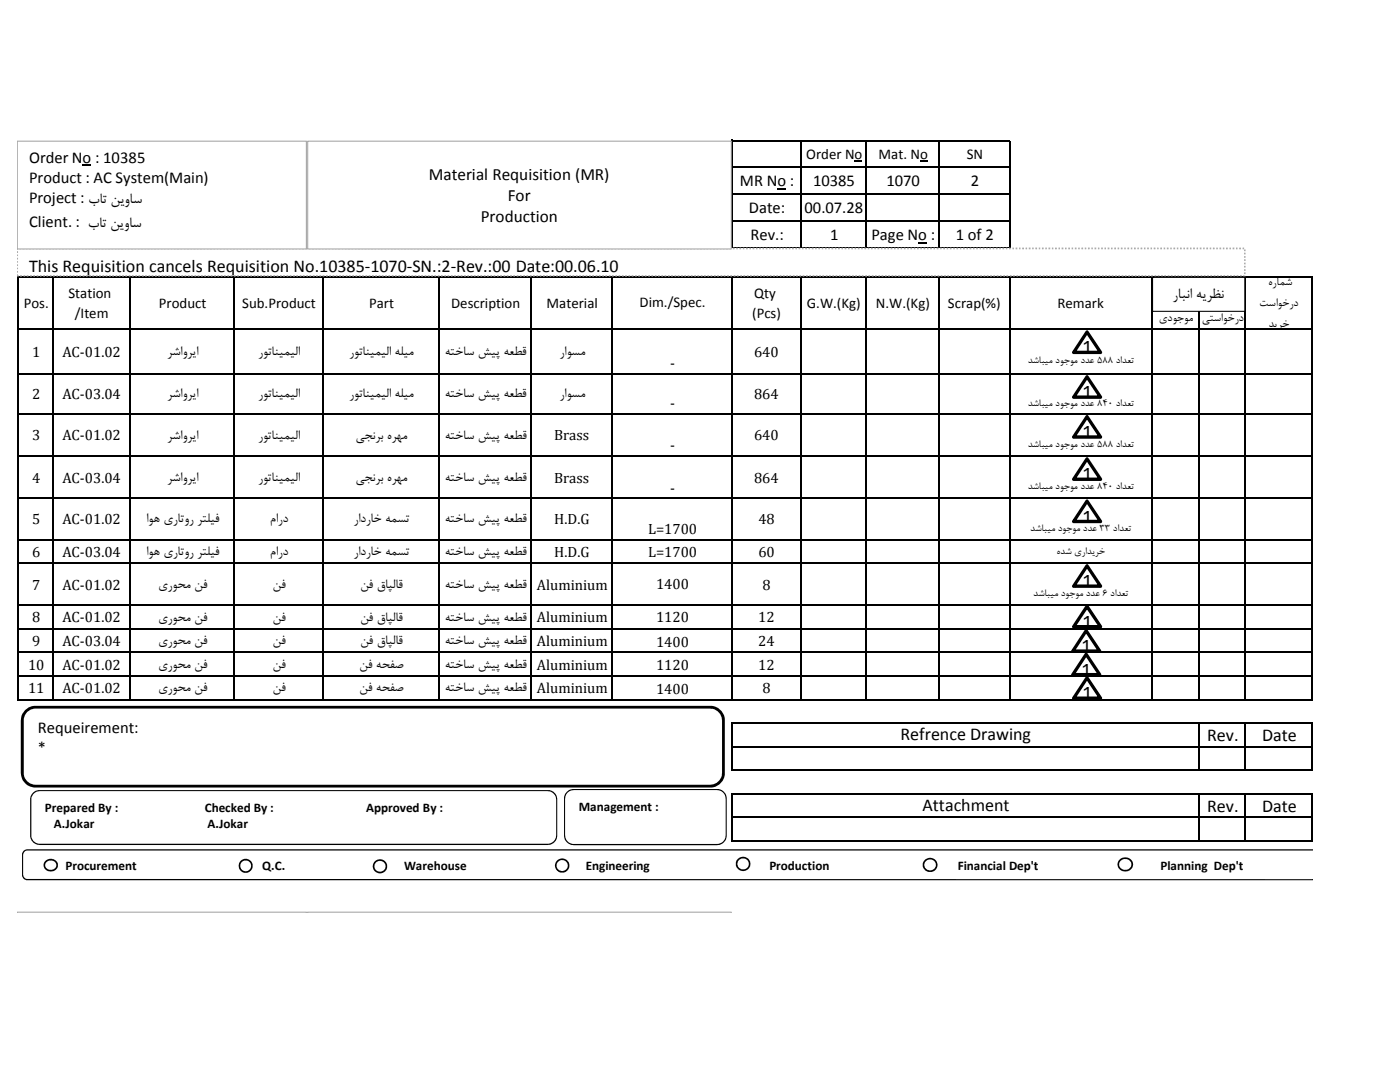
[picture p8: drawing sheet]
<svg xmlns="http://www.w3.org/2000/svg" width="279mm" height="216mm" viewBox="0 0 279 216" stroke-linecap="round" stroke-linejoin="round" font-family="sans-serif">
<path d="M155.2 37.6h1.7v.2h-1.7zM170.5 32.1h1.6v.2h-1.6zM183.6 32.1h1.6v.2h-1.6zM183.3 48.3h1.7v.3h-1.7z" fill="#000"/>
<g fill="none" stroke="#000" stroke-width=".3">
<path d="M146.1 27.9v21.8M146.2 28h55.4M146.2 33.4h55.4M146.2 38.8h55.4M159.9 28.2v21.5M172.9 28.2v21.5M187.4 28.2v21.5M201.5 28.2v111.5M3.6 55v84.7M3.7 55.2h258.3M10.6 55.3v84.4M25.9 55.3v84.4"/>
<path d="M46.7 55.3v84.4M64.4 55.3v84.4M87.6 55.3v84.4M106 55.3v84.4M122.2 55.3v84.4M146.1 55.3v84.4M146.2 44.2h55.4M146.2 49.6h55.4M159.9 55.3v84.4M172.9 55.3v84.4M187.4 55.3v84.4M229.8 55.3v84.4"/>
<path d="M239.2 55.3v84.4M248.6 55.3v84.4M261.8 55.3v84.4M3.7 65.7h258.3M3.7 74.7h258.3M3.7 82.6h258.3M3.7 91h258.3M3.7 99.5h258.3M3.7 107.7h258.3M3.7 112.4h258.3M3.7 120.8h258.3M3.7 125.5h258.3"/>
<path d="M3.7 130.2h258.3M3.7 134.9h258.3M3.7 139.6h258.3M146.1 144.1v9.7M146.1 158.2v9.7M146.2 144.3h115.8M146.2 149h115.8M146.2 153.7h115.8M146.2 158.4h115.8M239.2 144.4v9.4M239.2 158.5v9.4M248.6 144.4v9.4"/>
<path d="M248.6 158.5v9.4M261.8 144.4v9.4M261.8 158.5v9.4M146.2 163.1h115.8M146.2 167.8h115.8"/>
</g>
<path d="M3.4 49.6h245v5.4h-245z" fill="#fff"/>
<path d="M3.4 54.7h.2v.3h-.2zM3.4 54.1h.2v.3h-.2zM3.4 53.4h.2v.3h-.2zM3.4 52.7h.2v.4h-.2zM3.4 52.1h.2v.3h-.2zM3.4 51.4h.2v.4h-.2zM3.4 50.8h.2v.3h-.2zM3.4 50.1h.2v.4h-.2zM3.4 49.4h.2v.3h-.2l.2-.1v.2h-.2zM3.9 49.4h.3v.3h-.3zM4.5 49.4h.4v.3h-.4zM5.2 49.4h.3v.3h-.3zM5.8 49.4h.4v.3h-.4zM6.5 49.4h.3v.3h-.3zM7.2 49.4h.3v.3h-.3zM7.8 49.4h.3v.3h-.3zM8.5 49.4h.3v.3h-.3zM9.1 49.4h.3v.3h-.3zM9.8 49.4h.3v.3h-.3zM10.5 49.4h.3v.3h-.3zM11.1 49.4h.3v.3h-.3zM11.8 49.4h.3v.3h-.3zM12.4 49.4h.3v.3h-.3zM13.1 49.4h.3v.3h-.3zM13.7 49.4h.4v.3h-.4zM14.4 49.4h.3v.3h-.3zM15 49.4h.4v.3h-.4zM15.7 49.4h.3v.3h-.3zM16.3 49.4h.4v.3h-.4zM17 49.4h.3v.3h-.3zM17.7 49.4h.3v.3h-.3zM18.3 49.4h.3v.3h-.3zM19 49.4h.3v.3h-.3zM19.6 49.4h.3v.3h-.3zM20.3 49.4h.3v.3h-.3zM21 49.4h.3v.3h-.3zM21.6 49.4h.3v.3h-.3zM22.3 49.4h.3v.3h-.3zM22.9 49.4h.3v.3h-.3zM23.6 49.4h.3v.3h-.3zM24.2 49.4h.4v.3h-.4zM24.9 49.4h.3v.3h-.3zM25.5 49.4h.4v.3h-.4zM26.2 49.4h.3v.3h-.3zM26.8 49.4h.4v.3h-.4zM27.5 49.4h.3v.3h-.3zM28.2 49.4h.3v.3h-.3zM28.8 49.4h.3v.3h-.3zM29.5 49.4h.3v.3h-.3zM30.1 49.4h.3v.3h-.3zM30.8 49.4h.3v.3h-.3zM31.5 49.4h.3v.3h-.3zM32.1 49.4h.3v.3h-.3zM32.8 49.4h.3v.3h-.3zM33.4 49.4h.3v.3h-.3zM34.1 49.4h.3v.3h-.3zM34.7 49.4h.4v.3h-.4zM35.4 49.4h.3v.3h-.3zM36 49.4h.4v.3h-.4zM36.7 49.4h.3v.3h-.3zM37.3 49.4h.4v.3h-.4zM38 49.4h.3v.3h-.3zM38.7 49.4h.3v.3h-.3zM39.3 49.4h.3v.3h-.3zM40 49.4h.3v.3h-.3zM40.6 49.4h.3v.3h-.3zM41.3 49.4h.3v.3h-.3zM42 49.4h.2v.3h-.2zM42.6 49.4h.3v.3h-.3zM43.3 49.4h.3v.3h-.3zM43.9 49.4h.3v.3h-.3zM44.6 49.4h.3v.3h-.3zM45.2 49.4h.4v.3h-.4zM45.9 49.4h.3v.3h-.3zM46.5 49.4h.4v.3h-.4zM47.2 49.4h.3v.3h-.3zM47.8 49.4h.4v.3h-.4zM48.5 49.4h.3v.3h-.3zM49.1 49.4h.4v.3h-.4zM49.8 49.4h.3v.3h-.3zM50.5 49.4h.3v.3h-.3zM51.1 49.4h.3v.3h-.3zM51.8 49.4h.3v.3h-.3zM52.5 49.4h.2v.3h-.2zM53.1 49.4h.3v.3h-.3zM53.8 49.4h.3v.3h-.3zM54.4 49.4h.3v.3h-.3zM55.1 49.4h.3v.3h-.3zM55.7 49.4h.3v.3h-.3zM56.4 49.4h.3v.3h-.3zM57 49.4h.4v.3h-.4zM57.7 49.4h.3v.3h-.3zM58.3 49.4h.4v.3h-.4zM59 49.4h.3v.3h-.3zM59.6 49.4h.4v.3h-.4zM60.3 49.4h.3v.3h-.3zM61 49.4h.3v.3h-.3zM61.6 49.4h.3v.3h-.3zM62.3 49.4h.3v.3h-.3zM62.9 49.4h.3v.3h-.3zM63.6 49.4h.3v.3h-.3zM64.3 49.4h.3v.3h-.3zM64.9 49.4h.3v.3h-.3zM65.6 49.4h.3v.3h-.3zM66.2 49.4h.3v.3h-.3zM66.9 49.4h.3v.3h-.3zM67.5 49.4h.4v.3h-.4zM68.2 49.4h.3v.3h-.3zM68.8 49.4h.4v.3h-.4zM69.5 49.4h.3v.3h-.3zM70.1 49.4h.4v.3h-.4zM70.8 49.4h.3v.3h-.3zM71.5 49.4h.3v.3h-.3zM72.1 49.4h.3v.3h-.3zM72.8 49.4h.3v.3h-.3zM73.4 49.4h.3v.3h-.3zM74.1 49.4h.3v.3h-.3zM74.8 49.4h.3v.3h-.3zM75.4 49.4h.3v.3h-.3zM76.1 49.4h.3v.3h-.3zM76.7 49.4h.3v.3h-.3zM77.4 49.4h.3v.3h-.3zM78 49.4h.4v.3h-.4zM78.7 49.4h.3v.3h-.3zM79.3 49.4h.4v.3h-.4zM80 49.4h.3v.3h-.3zM80.6 49.4h.4v.3h-.4zM81.3 49.4h.3v.3h-.3zM82 49.4h.3v.3h-.3zM82.6 49.4h.3v.3h-.3zM83.3 49.4h.3v.3h-.3zM83.9 49.4h.3v.3h-.3zM84.6 49.4h.3v.3h-.3zM85.3 49.4h.3v.3h-.3zM85.9 49.4h.3v.3h-.3zM86.6 49.4h.3v.3h-.3zM87.2 49.4h.3v.3h-.3zM87.9 49.4h.3v.3h-.3zM88.5 49.4h.4v.3h-.4zM89.2 49.4h.3v.3h-.3zM89.8 49.4h.4v.3h-.4zM90.5 49.4h.3v.3h-.3zM91.1 49.4h.4v.3h-.4zM91.8 49.4h.3v.3h-.3zM92.5 49.4h.3v.3h-.3zM93.1 49.4h.3v.3h-.3zM93.8 49.4h.3v.3h-.3zM94.4 49.4h.3v.3h-.3zM95.1 49.4h.3v.3h-.3zM95.8 49.4h.3v.3h-.3zM96.4 49.4h.3v.3h-.3zM97.1 49.4h.3v.3h-.3zM97.7 49.4h.3v.3h-.3zM98.4 49.4h.3v.3h-.3zM99 49.4h.4v.3h-.4zM99.7 49.4h.3v.3h-.3zM100.3 49.4h.4v.3h-.4zM101 49.4h.3v.3h-.3zM101.6 49.4h.4v.3h-.4zM102.3 49.4h.3v.3h-.3zM103 49.4h.3v.3h-.3zM103.6 49.4h.3v.3h-.3zM104.3 49.4h.3v.3h-.3zM104.9 49.4h.3v.3h-.3zM105.6 49.4h.3v.3h-.3zM106.3 49.4h.3v.3h-.3zM106.9 49.4h.3v.3h-.3zM107.6 49.4h.3v.3h-.3zM108.2 49.4h.3v.3h-.3zM108.9 49.4h.3v.3h-.3zM109.5 49.4h.4v.3h-.4zM110.2 49.4h.3v.3h-.3zM110.8 49.4h.4v.3h-.4zM111.5 49.4h.3v.3h-.3zM112.1 49.4h.4v.3h-.4zM112.8 49.4h.3v.3h-.3zM113.5 49.4h.3v.3h-.3zM114.1 49.4h.3v.3h-.3zM114.8 49.4h.3v.3h-.3zM115.4 49.4h.3v.3h-.3zM116.1 49.4h.3v.3h-.3zM116.8 49.4h.3v.3h-.3zM117.4 49.4h.3v.3h-.3zM118.1 49.4h.3v.3h-.3zM118.7 49.4h.3v.3h-.3zM119.4 49.4h.3v.3h-.3zM120 49.4h.4v.3h-.4zM120.7 49.4h.3v.3h-.3zM121.3 49.4h.4v.3h-.4zM122 49.4h.3v.3h-.3zM122.6 49.4h.4v.3h-.4zM123.3 49.4h.3v.3h-.3zM124 49.4h.3v.3h-.3zM124.6 49.4h.3v.3h-.3zM125.3 49.4h.3v.3h-.3zM125.9 49.4h.3v.3h-.3zM126.6 49.4h.3v.3h-.3zM127.3 49.4h.3v.3h-.3zM127.9 49.4h.3v.3h-.3zM128.6 49.4h.3v.3h-.3zM129.2 49.4h.3v.3h-.3zM129.9 49.4h.3v.3h-.3zM130.5 49.4h.4v.3h-.4zM131.2 49.4h.3v.3h-.3zM131.8 49.4h.4v.3h-.4zM132.5 49.4h.3v.3h-.3zM133.1 49.4h.4v.3h-.4zM133.8 49.4h.3v.3h-.3zM134.5 49.4h.3v.3h-.3zM135.1 49.4h.3v.3h-.3zM135.8 49.4h.3v.3h-.3zM136.4 49.4h.3v.3h-.3zM137.1 49.4h.3v.3h-.3zM137.8 49.4h.2v.3h-.2zM138.4 49.4h.3v.3h-.3zM139.1 49.4h.3v.3h-.3zM139.7 49.4h.3v.3h-.3zM140.4 49.4h.3v.3h-.3zM141 49.4h.4v.3h-.4zM141.7 49.4h.3v.3h-.3zM142.3 49.4h.4v.3h-.4zM143 49.4h.3v.3h-.3zM143.6 49.4h.4v.3h-.4zM144.3 49.4h.3v.3h-.3zM144.9 49.4h.4v.3h-.4zM145.6 49.4h.3v.3h-.3zM146.3 49.4h.3v.3h-.3zM146.9 49.4h.3v.3h-.3zM147.6 49.4h.3v.3h-.3zM148.3 49.4h.2v.3h-.2zM148.9 49.4h.3v.3h-.3zM149.6 49.4h.3v.3h-.3zM150.2 49.4h.3v.3h-.3zM150.9 49.4h.3v.3h-.3zM151.5 49.4h.3v.3h-.3zM152.2 49.4h.3v.3h-.3zM152.8 49.4h.4v.3h-.4zM153.5 49.4h.3v.3h-.3zM154.1 49.4h.4v.3h-.4zM154.8 49.4h.3v.3h-.3zM155.4 49.4h.4v.3h-.4zM156.1 49.4h.3v.3h-.3zM156.8 49.4h.3v.3h-.3zM157.4 49.4h.3v.3h-.3zM158.1 49.4h.3v.3h-.3zM158.7 49.4h.3v.3h-.3zM159.4 49.4h.3v.3h-.3zM160.1 49.4h.3v.3h-.3zM160.7 49.4h.3v.3h-.3zM161.4 49.4h.3v.3h-.3zM162 49.4h.3v.3h-.3zM162.7 49.4h.3v.3h-.3zM163.3 49.4h.4v.3h-.4zM164 49.4h.3v.3h-.3zM164.6 49.4h.4v.3h-.4zM165.3 49.4h.3v.3h-.3zM165.9 49.4h.4v.3h-.4zM166.6 49.4h.3v.3h-.3zM167.3 49.4h.3v.3h-.3zM167.9 49.4h.3v.3h-.3zM168.6 49.4h.3v.3h-.3zM169.2 49.4h.3v.3h-.3zM169.9 49.4h.3v.3h-.3zM170.6 49.4h.3v.3h-.3zM171.2 49.4h.3v.3h-.3zM171.9 49.4h.3v.3h-.3zM172.5 49.4h.3v.3h-.3zM173.2 49.4h.3v.3h-.3zM173.8 49.4h.4v.3h-.4zM174.5 49.4h.3v.3h-.3zM175.1 49.4h.4v.3h-.4zM175.8 49.4h.3v.3h-.3zM176.4 49.4h.4v.3h-.4zM177.1 49.4h.3v.3h-.3zM177.8 49.4h.3v.3h-.3zM178.4 49.4h.3v.3h-.3zM179.1 49.4h.3v.3h-.3zM179.7 49.4h.3v.3h-.3zM180.4 49.4h.3v.3h-.3zM181.1 49.4h.3v.3h-.3zM181.7 49.4h.3v.3h-.3zM182.4 49.4h.3v.3h-.3zM183 49.4h.3v.3h-.3zM183.7 49.4h.3v.3h-.3zM184.3 49.4h.4v.3h-.4zM185 49.4h.3v.3h-.3zM185.6 49.4h.4v.3h-.4zM186.3 49.4h.3v.3h-.3zM186.9 49.4h.4v.3h-.4zM187.6 49.4h.3v.3h-.3zM188.3 49.4h.3v.3h-.3zM188.9 49.4h.3v.3h-.3zM189.6 49.4h.3v.3h-.3zM190.2 49.4h.3v.3h-.3zM190.9 49.4h.3v.3h-.3zM191.6 49.4h.3v.3h-.3zM192.2 49.4h.3v.3h-.3zM192.9 49.4h.3v.3h-.3zM193.5 49.4h.3v.3h-.3zM194.2 49.4h.3v.3h-.3zM194.8 49.4h.4v.3h-.4zM195.5 49.4h.3v.3h-.3zM196.1 49.4h.4v.3h-.4zM196.8 49.4h.3v.3h-.3zM197.4 49.4h.4v.3h-.4zM198.1 49.4h.3v.3h-.3zM198.8 49.4h.3v.3h-.3zM199.4 49.4h.3v.3h-.3zM200.1 49.4h.3v.3h-.3zM200.7 49.4h.3v.3h-.3zM201.4 49.4h.3v.3h-.3zM202.1 49.4h.3v.3h-.3zM202.7 49.4h.3v.3h-.3zM203.4 49.4h.3v.3h-.3zM204 49.4h.3v.3h-.3zM204.7 49.4h.3v.3h-.3zM205.3 49.4h.4v.3h-.4zM206 49.4h.3v.3h-.3zM206.6 49.4h.4v.3h-.4zM207.3 49.4h.3v.3h-.3zM207.9 49.4h.4v.3h-.4zM208.6 49.4h.3v.3h-.3zM209.3 49.4h.3v.3h-.3zM209.9 49.4h.3v.3h-.3zM210.6 49.4h.3v.3h-.3zM211.2 49.4h.3v.3h-.3zM211.9 49.4h.3v.3h-.3zM212.6 49.4h.3v.3h-.3zM213.2 49.4h.3v.3h-.3zM213.9 49.4h.3v.3h-.3zM214.5 49.4h.3v.3h-.3zM215.2 49.4h.3v.3h-.3zM215.8 49.4h.4v.3h-.4zM216.5 49.4h.3v.3h-.3zM217.1 49.4h.4v.3h-.4zM217.8 49.4h.3v.3h-.3zM218.4 49.4h.4v.3h-.4zM219.1 49.4h.3v.3h-.3zM219.8 49.4h.3v.3h-.3zM220.4 49.4h.3v.3h-.3zM221.1 49.4h.3v.3h-.3zM221.7 49.4h.3v.3h-.3zM222.4 49.4h.3v.3h-.3zM223.1 49.4h.3v.3h-.3zM223.7 49.4h.3v.3h-.3zM224.4 49.4h.3v.3h-.3zM225 49.4h.3v.3h-.3zM225.7 49.4h.3v.3h-.3zM226.3 49.4h.4v.3h-.4zM227 49.4h.3v.3h-.3zM227.6 49.4h.4v.3h-.4zM228.3 49.4h.3v.3h-.3zM228.9 49.4h.4v.3h-.4zM229.6 49.4h.3v.3h-.3zM230.3 49.4h.3v.3h-.3zM230.9 49.4h.3v.3h-.3zM231.6 49.4h.3v.3h-.3zM232.2 49.4h.3v.3h-.3zM232.9 49.4h.3v.3h-.3zM233.6 49.4h.2v.3h-.2zM234.2 49.4h.3v.3h-.3zM234.9 49.4h.3v.3h-.3zM235.5 49.4h.3v.3h-.3zM236.2 49.4h.3v.3h-.3zM236.8 49.4h.4v.3h-.4zM237.5 49.4h.3v.3h-.3zM238.1 49.4h.4v.3h-.4zM238.8 49.4h.3v.3h-.3zM239.4 49.4h.4v.3h-.4zM240.1 49.4h.3v.3h-.3zM240.7 49.4h.4v.3h-.4zM241.4 49.4h.3v.3h-.3zM242.1 49.4h.3v.3h-.3zM242.7 49.4h.3v.3h-.3zM243.4 49.4h.3v.3h-.3zM244.1 49.4h.2v.3h-.2zM244.7 49.4h.3v.3h-.3zM245.4 49.4h.3v.3h-.3zM246 49.4h.3v.3h-.3zM246.7 49.4h.3v.3h-.3zM247.3 49.4h.3v.3h-.3zM248 49.4h.3v.3h-.3zM248.3 49.8h.3v.3h-.3zM248.3 50.4h.3v.4h-.3zM248.3 51.1h.3v.3h-.3zM248.3 51.7h.3v.4h-.3zM248.3 52.4h.3v.3h-.3zM248.3 53h.3v.4h-.3zM248.3 53.7h.3v.4h-.3zM248.3 54.4h.3v.3h-.3zM248.1 54.9h.3l-.1 .1h.3l-.1 .2h-.4zM247.5 54.9h.3v.3h-.3zM246.8 54.9h.3v.3h-.3zM246.2 54.9h.3v.3h-.3zM245.5 54.9h.3v.3h-.3zM244.9 54.9h.3v.3h-.3zM244.2 54.9h.3v.3h-.3zM243.5 54.9h.4v.3h-.4zM242.9 54.9h.3v.3h-.3zM242.2 54.9h.4v.3h-.4zM241.6 54.9h.3v.3h-.3zM240.9 54.9h.4v.3h-.4zM240.2 54.9h.4v.3h-.4zM239.6 54.9h.3v.3h-.3zM238.9 54.9h.4v.3h-.4zM238.3 54.9h.3v.3h-.3zM237.6 54.9h.4v.3h-.4zM237 54.9h.3v.3h-.3zM236.3 54.9h.3v.3h-.3zM235.7 54.9h.3v.3h-.3zM235 54.9h.3v.3h-.3zM234.4 54.9h.3v.3h-.3zM233.7 54.9h.3v.3h-.3zM233 54.9h.4v.3h-.4zM232.4 54.9h.3v.3h-.3zM231.7 54.9h.4v.3h-.4zM231.1 54.9h.3v.3h-.3zM230.4 54.9h.4v.3h-.4zM229.7 54.9h.4v.3h-.4zM229.1 54.9h.3v.3h-.3zM228.4 54.9h.4v.3h-.4zM227.8 54.9h.3v.3h-.3zM227.1 54.9h.4v.3h-.4zM226.5 54.9h.3v.3h-.3zM225.8 54.9h.3v.3h-.3zM225.2 54.9h.3v.3h-.3zM224.5 54.9h.3v.3h-.3zM223.9 54.9h.3v.3h-.3zM223.2 54.9h.3v.3h-.3zM222.5 54.9h.4v.3h-.4zM221.9 54.9h.3v.3h-.3zM221.2 54.9h.4v.3h-.4zM220.6 54.9h.3v.3h-.3zM219.9 54.9h.4v.3h-.4zM219.2 54.9h.4v.3h-.4zM218.6 54.9h.3v.3h-.3zM217.9 54.9h.4v.3h-.4zM217.3 54.9h.3v.3h-.3zM216.6 54.9h.4v.3h-.4zM216 54.9h.3v.3h-.3zM215.3 54.9h.3v.3h-.3zM214.7 54.9h.3v.3h-.3zM214 54.9h.3v.3h-.3zM213.4 54.9h.3v.3h-.3zM212.7 54.9h.3v.3h-.3zM212 54.9h.4v.3h-.4zM211.4 54.9h.3v.3h-.3zM210.7 54.9h.4v.3h-.4zM210.1 54.9h.3v.3h-.3zM209.4 54.9h.4v.3h-.4zM208.7 54.9h.4v.3h-.4zM208.1 54.9h.3v.3h-.3zM207.4 54.9h.4v.3h-.4zM206.8 54.9h.3v.3h-.3zM206.1 54.9h.4v.3h-.4zM205.5 54.9h.3v.3h-.3zM204.8 54.9h.3v.3h-.3zM204.2 54.9h.3v.3h-.3zM203.5 54.9h.3v.3h-.3zM202.9 54.9h.3v.3h-.3zM202.2 54.9h.3v.3h-.3zM201.5 54.9h.4v.3h-.4zM200.9 54.9h.3v.3h-.3zM200.2 54.9h.4v.3h-.4zM199.6 54.9h.3v.3h-.3zM198.9 54.9h.4v.3h-.4zM198.2 54.9h.4v.3h-.4zM197.6 54.9h.4v.3h-.4zM196.9 54.9h.4v.3h-.4zM196.3 54.9h.3v.3h-.3zM195.6 54.9h.4v.3h-.4zM195 54.9h.3v.3h-.3zM194.3 54.9h.3v.3h-.3zM193.7 54.9h.3v.3h-.3zM193 54.9h.3v.3h-.3zM192.4 54.9h.3v.3h-.3zM191.7 54.9h.3v.3h-.3zM191.1 54.9h.3v.3h-.3zM190.4 54.9h.3v.3h-.3zM189.7 54.9h.4v.3h-.4zM189.1 54.9h.3v.3h-.3zM188.4 54.9h.4v.3h-.4zM187.7 54.9h.4v.3h-.4zM187.1 54.9h.4v.3h-.4zM186.4 54.9h.4v.3h-.4zM185.8 54.9h.3v.3h-.3zM185.1 54.9h.4v.3h-.4zM184.5 54.9h.3v.3h-.3zM183.8 54.9h.3v.3h-.3zM183.2 54.9h.3v.3h-.3zM182.5 54.9h.3v.3h-.3zM181.9 54.9h.3v.3h-.3zM181.2 54.9h.3v.3h-.3zM180.6 54.9h.3v.3h-.3zM179.9 54.9h.3v.3h-.3zM179.2 54.9h.4v.3h-.4zM178.6 54.9h.3v.3h-.3zM177.9 54.9h.4v.3h-.4zM177.2 54.9h.4v.3h-.4zM176.6 54.9h.4v.3h-.4zM175.9 54.9h.4v.3h-.4zM175.3 54.9h.3v.3h-.3zM174.6 54.9h.4v.3h-.4zM174 54.9h.3v.3h-.3zM173.3 54.9h.4v.3h-.4zM172.7 54.9h.3v.3h-.3zM172 54.9h.3v.3h-.3zM171.4 54.9h.3v.3h-.3zM170.7 54.9h.3v.3h-.3zM170.1 54.9h.3v.3h-.3zM169.4 54.9h.3v.3h-.3zM168.7 54.9h.4v.3h-.4zM168.1 54.9h.3v.3h-.3zM167.4 54.9h.4v.3h-.4zM166.8 54.9h.3v.3h-.3zM166.1 54.9h.4v.3h-.4zM165.4 54.9h.4v.3h-.4zM164.8 54.9h.3v.3h-.3zM164.1 54.9h.4v.3h-.4zM163.5 54.9h.3v.3h-.3zM162.8 54.9h.4v.3h-.4zM162.2 54.9h.3v.3h-.3zM161.5 54.9h.3v.3h-.3zM160.9 54.9h.3v.3h-.3zM160.2 54.9h.3v.3h-.3zM159.6 54.9h.3v.3h-.3zM158.9 54.9h.3v.3h-.3zM158.2 54.9h.4v.3h-.4zM157.6 54.9h.3v.3h-.3zM156.9 54.9h.4v.3h-.4zM156.3 54.9h.3v.3h-.3zM155.6 54.9h.4v.3h-.4zM154.9 54.9h.4v.3h-.4zM154.3 54.9h.3v.3h-.3zM153.6 54.9h.4v.3h-.4zM153 54.9h.3v.3h-.3zM152.3 54.9h.4v.3h-.4zM151.7 54.9h.3v.3h-.3zM151 54.9h.3v.3h-.3zM150.4 54.9h.3v.3h-.3zM149.7 54.9h.3v.3h-.3zM149.1 54.9h.3v.3h-.3zM148.4 54.9h.3v.3h-.3zM147.7 54.9h.4v.3h-.4zM147.1 54.9h.3v.3h-.3zM146.4 54.9h.4v.3h-.4zM145.8 54.9h.3v.3h-.3zM145.1 54.9h.4v.3h-.4zM144.4 54.9h.4v.3h-.4zM143.8 54.9h.3v.3h-.3zM143.1 54.9h.4v.3h-.4zM142.5 54.9h.3v.3h-.3zM141.8 54.9h.4v.3h-.4zM141.2 54.9h.3v.3h-.3zM140.5 54.9h.3v.3h-.3zM139.9 54.9h.3v.3h-.3zM139.2 54.9h.3v.3h-.3zM138.6 54.9h.3v.3h-.3zM137.9 54.9h.3v.3h-.3zM137.2 54.9h.4v.3h-.4zM136.6 54.9h.3v.3h-.3zM135.9 54.9h.4v.3h-.4zM135.3 54.9h.3v.3h-.3zM134.6 54.9h.4v.3h-.4zM133.9 54.9h.4v.3h-.4zM133.3 54.9h.3v.3h-.3zM132.6 54.9h.4v.3h-.4zM132 54.9h.3v.3h-.3zM131.3 54.9h.4v.3h-.4zM130.7 54.9h.3v.3h-.3zM130 54.9h.3v.3h-.3zM129.4 54.9h.3v.3h-.3zM128.7 54.9h.3v.3h-.3zM128.1 54.9h.3v.3h-.3zM127.4 54.9h.3v.3h-.3zM126.7 54.9h.4v.3h-.4zM126.1 54.9h.3v.3h-.3zM125.4 54.9h.4v.3h-.4zM124.8 54.9h.3v.3h-.3zM124.1 54.9h.4v.3h-.4zM123.4 54.9h.4v.3h-.4zM122.8 54.9h.3v.3h-.3zM122.1 54.9h.4v.3h-.4zM121.5 54.9h.3v.3h-.3zM120.8 54.9h.4v.3h-.4zM120.2 54.9h.3v.3h-.3zM119.5 54.9h.3v.3h-.3zM118.9 54.9h.3v.3h-.3zM118.2 54.9h.3v.3h-.3zM117.6 54.9h.3v.3h-.3zM116.9 54.9h.3v.3h-.3zM116.2 54.9h.4v.3h-.4zM115.6 54.9h.3v.3h-.3zM114.9 54.9h.4v.3h-.4zM114.3 54.9h.3v.3h-.3zM113.6 54.9h.4v.3h-.4zM112.9 54.9h.4v.3h-.4zM112.3 54.9h.3v.3h-.3zM111.6 54.9h.4v.3h-.4zM111 54.9h.3v.3h-.3zM110.3 54.9h.4v.3h-.4zM109.7 54.9h.3v.3h-.3zM109 54.9h.3v.3h-.3zM108.4 54.9h.3v.3h-.3zM107.7 54.9h.3v.3h-.3zM107.1 54.9h.3v.3h-.3zM106.4 54.9h.3v.3h-.3zM105.7 54.9h.4v.3h-.4zM105.1 54.9h.3v.3h-.3zM104.4 54.9h.4v.3h-.4zM103.8 54.9h.3v.3h-.3zM103.1 54.9h.4v.3h-.4zM102.4 54.9h.4v.3h-.4zM101.8 54.9h.4v.3h-.4zM101.1 54.9h.4v.3h-.4zM100.5 54.9h.3v.3h-.3zM99.8 54.9h.4v.3h-.4zM99.2 54.9h.3v.3h-.3zM98.5 54.9h.3v.3h-.3zM97.9 54.9h.3v.3h-.3zM97.2 54.9h.3v.3h-.3zM96.6 54.9h.3v.3h-.3zM95.9 54.9h.3v.3h-.3zM95.2 54.9h.4v.3h-.4zM94.6 54.9h.3v.3h-.3zM93.9 54.9h.4v.3h-.4zM93.3 54.9h.3v.3h-.3zM92.6 54.9h.4v.3h-.4zM91.9 54.9h.4v.3h-.4zM91.3 54.9h.4v.3h-.4zM90.6 54.9h.4v.3h-.4zM90 54.9h.3v.3h-.3zM89.3 54.9h.4v.3h-.4zM88.7 54.9h.3v.3h-.3zM88 54.9h.3v.3h-.3zM87.4 54.9h.3v.3h-.3zM86.7 54.9h.3v.3h-.3zM86.1 54.9h.3v.3h-.3zM85.4 54.9h.3v.3h-.3zM84.8 54.9h.3v.3h-.3zM84.1 54.9h.3v.3h-.3zM83.4 54.9h.4v.3h-.4zM82.8 54.9h.3v.3h-.3zM82.1 54.9h.4v.3h-.4zM81.4 54.9h.4v.3h-.4zM80.8 54.9h.4v.3h-.4zM80.1 54.9h.4v.3h-.4zM79.5 54.9h.3v.3h-.3zM78.8 54.9h.4v.3h-.4zM78.2 54.9h.3v.3h-.3zM77.5 54.9h.4v.3h-.4zM76.9 54.9h.3v.3h-.3zM76.2 54.9h.3v.3h-.3zM75.6 54.9h.3v.3h-.3zM74.9 54.9h.3v.3h-.3zM74.3 54.9h.3v.3h-.3zM73.6 54.9h.3v.3h-.3zM72.9 54.9h.4v.3h-.4zM72.3 54.9h.3v.3h-.3zM71.6 54.9h.4v.3h-.4zM71 54.9h.3v.3h-.3zM70.3 54.9h.4v.3h-.4zM69.6 54.9h.4v.3h-.4zM69 54.9h.3v.3h-.3zM68.3 54.9h.4v.3h-.4zM67.7 54.9h.3v.3h-.3zM67 54.9h.4v.3h-.4zM66.4 54.9h.3v.3h-.3zM65.7 54.9h.3v.3h-.3zM65.1 54.9h.3v.3h-.3zM64.4 54.9h.3v.3h-.3zM63.8 54.9h.3v.3h-.3zM63.1 54.9h.3v.3h-.3zM62.4 54.9h.4v.3h-.4zM61.8 54.9h.3v.3h-.3zM61.1 54.9h.4v.3h-.4zM60.5 54.9h.3v.3h-.3zM59.8 54.9h.4v.3h-.4zM59.1 54.9h.4v.3h-.4zM58.5 54.9h.3v.3h-.3zM57.8 54.9h.4v.3h-.4zM57.2 54.9h.3v.3h-.3zM56.5 54.9h.4v.3h-.4zM55.9 54.9h.3v.3h-.3zM55.2 54.9h.3v.3h-.3zM54.6 54.9h.3v.3h-.3zM53.9 54.9h.3v.3h-.3zM53.3 54.9h.3v.3h-.3zM52.6 54.9h.3v.3h-.3zM51.9 54.9h.4v.3h-.4zM51.3 54.9h.3v.3h-.3zM50.6 54.9h.4v.3h-.4zM50 54.9h.3v.3h-.3zM49.3 54.9h.4v.3h-.4zM48.6 54.9h.4v.3h-.4zM48 54.9h.3v.3h-.3zM47.3 54.9h.4v.3h-.4zM46.7 54.9h.3v.3h-.3zM46 54.9h.4v.3h-.4zM45.4 54.9h.3v.3h-.3zM44.7 54.9h.3v.3h-.3zM44.1 54.9h.3v.3h-.3zM43.4 54.9h.3v.3h-.3zM42.8 54.9h.3v.3h-.3zM42.1 54.9h.3v.3h-.3zM41.4 54.9h.4v.3h-.4zM40.8 54.9h.3v.3h-.3zM40.1 54.9h.4v.3h-.4zM39.5 54.9h.3v.3h-.3zM38.8 54.9h.4v.3h-.4zM38.1 54.9h.4v.3h-.4zM37.5 54.9h.3v.3h-.3zM36.8 54.9h.4v.3h-.4zM36.2 54.9h.3v.3h-.3zM35.5 54.9h.4v.3h-.4zM34.9 54.9h.3v.3h-.3zM34.2 54.9h.3v.3h-.3zM33.6 54.9h.3v.3h-.3zM32.9 54.9h.3v.3h-.3zM32.3 54.9h.3v.3h-.3zM31.6 54.9h.3v.3h-.3zM30.9 54.9h.4v.3h-.4zM30.3 54.9h.3v.3h-.3zM29.6 54.9h.4v.3h-.4zM29 54.9h.3v.3h-.3zM28.3 54.9h.4v.3h-.4zM27.6 54.9h.4v.3h-.4zM27 54.9h.3v.3h-.3zM26.3 54.9h.4v.3h-.4zM25.7 54.9h.3v.3h-.3zM25 54.9h.4v.3h-.4zM24.4 54.9h.3v.3h-.3zM23.7 54.9h.3v.3h-.3zM23.1 54.9h.3v.3h-.3zM22.4 54.9h.3v.3h-.3zM21.8 54.9h.3v.3h-.3zM21.1 54.9h.3v.3h-.3zM20.4 54.9h.4v.3h-.4zM19.8 54.9h.3v.3h-.3zM19.1 54.9h.4v.3h-.4zM18.5 54.9h.3v.3h-.3zM17.8 54.9h.4v.3h-.4zM17.1 54.9h.4v.3h-.4zM16.5 54.9h.3v.3h-.3zM15.8 54.9h.4v.3h-.4zM15.2 54.9h.3v.3h-.3zM14.5 54.9h.4v.3h-.4zM13.9 54.9h.3v.3h-.3zM13.2 54.9h.3v.3h-.3zM12.6 54.9h.3v.3h-.3zM11.9 54.9h.3v.3h-.3zM11.3 54.9h.3v.3h-.3zM10.6 54.9h.3v.3h-.3zM9.9 54.9h.4v.3h-.4zM9.3 54.9h.3v.3h-.3zM8.6 54.9h.4v.3h-.4zM8 54.9h.3v.3h-.3zM7.3 54.9h.4v.3h-.4zM6.6 54.9h.4v.3h-.4zM6 54.9h.3v.3h-.3zM5.3 54.9h.4v.3h-.4zM4.7 54.9h.3v.3h-.3zM4 54.9h.4v.3h-.4zM3.4 54.9h.3v.3h-.3z" fill="#a6a6a6"/>
<path d="M3.4 28.2h57.7v21.5h-57.7z" fill="#fff"/>
<path d="M3.4 28.1h57.8v21.7h-57.8zM3.4 28.3l.2-.1v21.5l-.2-.1h57.7l-.1 .1v-21.5l.1 .1z" fill="#a6a6a6"/>
<path d="M16.5 32.9h1.7v.2h-1.7z" fill="#000"/>
<path d="M61.4 28.2h84.5v21.5h-84.5z" fill="#fff"/>
<path d="M61.3 28.1h84.6l.1 .1v21.5l-.1 .1h-84.5zM61.4 28.3l.1-.1v21.5l-.1-.1h84.5l-.1 .1v-21.5l.1 .1z" fill="#a6a6a6"/>
<path d="M230 55.3h18.4v6.8h-18.4z" fill="#fff"/>
<path d="M229.9 55.3l18.5-.1 .1 .1v6.9h-18.5l-.1-.1zM230 55.5l.1-.2v6.8l-.1-.1h18.4l-.1 .1v-6.8l.1 .2z" fill="#000"/>
<path d="M5.4 141.7l1.1-.5 .6-.1h134.6a2.61 2.61 0 0 1 2.7 2.6v10.5a2.59 2.59 0 0 1-2.7 2.6h-134.6a2.61 2.61 0 0 1-2.7-2.6v-10.5a2.63 2.63 0 0 1 1-2z" fill-rule="evenodd" fill="#fff"/>
<path d="M4.9 141.8a2.77 2.77 0 0 1 2.2-1h134.9a2.94 2.94 0 0 1 2.7 2.6v11.1a2.94 2.94 0 0 1-2.6 2.6h-135a2.92 2.92 0 0 1-3-2.8v-10.5l.2-.9zM5.4 142.1l-.5 .7-.2 .7v10.7a2.35 2.35 0 0 0 2.4 2.4h134.6a2.4 2.4 0 0 0 2.4-2.4v-10.4a2.4 2.4 0 0 0-2.4-2.4h-134.8l-.7 .2z" fill="#000"/>
<path d="M6.7 158.3l.7-.5 .5-.1h101.4a1.77 1.77 0 0 1 1.8 1.9v7.1a1.76 1.76 0 0 1-1.8 1.8h-101.4a1.79 1.79 0 0 1-1.8-1.8v-7.1l.1-.5z" fill-rule="evenodd" fill="#fff"/>
<path d="M6.6 158.2l.6-.4 .5-.2h102l.7 .3 .5 .6 .3 .8v7.6a1.89 1.89 0 0 1-1.9 1.7h-101.4a1.95 1.95 0 0 1-1.9-1.9v-7.4l.1-.5zM6.7 158.4l-.4 .8v7.8l.4 .9 1 .5h101.8l1-.5 .4-.7 .1-.5v-7.5l-.3-.6-.5-.4-.9-.3h-101.4l-.6 .1z" fill="#000"/>
<path d="M113.2 158.1l.8-.5 .5-.1h28.6a1.84 1.84 0 0 1 1.8 1.9v7.3a1.83 1.83 0 0 1-1.8 1.8h-28.6a1.87 1.87 0 0 1-1.9-1.8v-7.3l.1-.5z" fill-rule="evenodd" fill="#fff"/>
<path d="M113.1 158l.6-.4 .6-.2 29.4 .1a1.86 1.86 0 0 1 1.3 1.7v7.9a1.86 1.86 0 0 1-1.3 1.5l-29.2 .1a2.07 2.07 0 0 1-1.8-1.2l-.1-.6v-7.9zM113.3 158.2l-.4 .5-.1 .7v7.3l.3 .9 .4 .5 .5 .2 29.1 .1 1-.3 .6-.9 .1-7.8-.3-1-.7-.6-.7-.2h-28.6l-.7 .2z" fill="#000"/>
<path d="M4.8 169.9l.7-.3 256.5 .1v5.7l-.1 .1h-256.4a.99 .99 0 0 1-1-1v-3.9z" fill-rule="evenodd" fill="#fff"/>
<path d="M4.7 169.8l.6-.3h256.7v6.1h-256.8l-.5-.3-.3-.5v-4.5zM5 169.8l-.4 .8v3.9l.2 .5 .5 .4h256.7v-5.7h-256.7z" fill="#000"/>
<path d="M9.1 172a1.29 1.29 0 0 1 1.5-.4 1.29 1.29 0 0 1 .8 1.4 1.28 1.28 0 0 1-1.6 .7 1.28 1.28 0 0 1-.9-1.4z" fill-rule="evenodd" fill="#fff"/>
<path d="M9.1 171.7a1.53 1.53 0 0 1 1.6-.3l.4 .3 .4 .4 .1 .8-.5 .7-.4 .2-.5 .1a1.27 1.27 0 0 1-1.4-.7 1.27 1.27 0 0 1 .3-1.5zM9.2 172.1l-.2 .7 .2 .4 .5 .3h.8l.7-.5v-.7l-.4-.5-.9-.1z" fill="#000"/>
<circle cx="49" cy="172.8" r="1.23" fill="#fff"/>
<path d="M47.6 172.8a1.41 1.41 0 0 1 2.8 0 1.41 1.41 0 0 1-2.8 0zM47.9 172.8a1.1 1.1 0 0 0 2.2 0 1.1 1.1 0 0 0-2.2 0z" fill="#000"/>
<circle cx="75.8" cy="172.9" r="1.26" fill="#fff"/>
<path d="M74.4 172.9a1.43 1.43 0 0 1 2.8 0 1.43 1.43 0 0 1-2.8 0zM74.7 172.9a1.1 1.1 0 0 0 2.2 0 1.1 1.1 0 0 0-2.2 0z" fill="#000"/>
<path d="M223.5 171.7a1.35 1.35 0 0 1 1.8-.3 1.35 1.35 0 0 1 .4 1.8 1.35 1.35 0 0 1-1.8 .4 1.35 1.35 0 0 1-.4-1.9z" fill-rule="evenodd" fill="#fff"/>
<path d="M223.5 171.4a1.69 1.69 0 0 1 1.9-.1 1.27 1.27 0 0 1 .7 1.5l-.2 .5-.5 .4-.8 .2a1.42 1.42 0 0 1-1.5-.8 1.42 1.42 0 0 1 .4-1.7zM223.7 171.7l-.3 .6v.4l.5 .7 .9 .2 .5-.2 .4-.5v-.9l-.4-.4-1-.2z" fill="#000"/>
<circle cx="112.2" cy="172.7" r="1.27" fill="#fff"/>
<path d="M110.7 172.7a1.45 1.45 0 0 1 2.9 0 1.45 1.45 0 0 1-2.9 0zM111.1 172.7a1.1 1.1 0 0 0 2.2 0 1.1 1.1 0 0 0-2.2 0z" fill="#000"/>
<circle cx="185.6" cy="172.6" r="1.29" fill="#fff"/>
<path d="M184.1 172.6a1.45 1.45 0 0 1 2.9 0 1.45 1.45 0 0 1-2.9 0zM184.5 172.6a1.13 1.13 0 0 0 2.2 0 1.13 1.13 0 0 0-2.2 0z" fill="#000"/>
<circle cx="148.3" cy="172.4" r="1.29" fill="#fff"/>
<path d="M146.9 172.4a1.44 1.44 0 0 1 2.8 0 1.44 1.44 0 0 1-2.8 0zM147.2 172.4a1.12 1.12 0 0 0 2.2 0 1.12 1.12 0 0 0-2.2 0z" fill="#000"/>
<path d="M3.4 182h57.7z" fill="#fff"/>
<path d="M3.4 181.9h57.7l.2 .2h-57.9zM3.4 182.1h57.7z" fill="#a6a6a6"/>
<path d="M61.4 182h84.5z" fill="#fff"/>
<path d="M61.3 181.9h84.6l.1 .2h-84.7zM61.4 182.1h84.5z" fill="#a6a6a6"/>
<path d="M217 66.3l2.6 4h-5.4z" fill="#fff"/>
<path d="M216.7 66.1a.31 .31 0 0 1 .2-.2 .31 .31 0 0 1 .3 .2l2.7 4a.34 .34 0 0 1-.3 .6h-5.4a.34 .34 0 0 1-.2-.6zM216.7 66.4h.5l-2.7 4.1-.3-.5h5.4l-.2 .5z" fill="#000"/>
<path d="M217 75.2l2.6 4h-5.4z" fill="#fff"/>
<path d="M216.7 75a.31 .31 0 0 1 .2-.2 .31 .31 0 0 1 .3 .2l2.7 4.1a.34 .34 0 0 1-.3 .5h-5.4a.34 .34 0 0 1-.2-.5zM216.7 75.4h.5l-2.7 4-.3-.5h5.4l-.2 .5z" fill="#000"/>
<path d="M217 83.1l2.6 4.1h-5.4z" fill="#fff"/>
<path d="M216.7 83a.31 .31 0 0 1 .2-.2 .31 .31 0 0 1 .3 .2l2.7 4a.34 .34 0 0 1-.3 .5h-5.4a.34 .34 0 0 1-.2-.5zM216.7 83.3h.5l-2.7 4.1-.3-.5h5.4l-.2 .5z" fill="#000"/>
<path d="M217 91.6l2.6 4h-5.4z" fill="#fff"/>
<path d="M216.7 91.4a.31 .31 0 0 1 .2-.2 .31 .31 0 0 1 .3 .2l2.7 4.1a.34 .34 0 0 1-.3 .5h-5.4a.34 .34 0 0 1-.2-.5zM216.7 91.7h.5l-2.7 4.1-.3-.5h5.4l-.2 .5z" fill="#000"/>
<path d="M217 100l2.6 4.1h-5.4z" fill="#fff"/>
<path d="M216.7 99.8a.31 .31 0 0 1 .2-.1 .31 .31 0 0 1 .3 .1l2.7 4.1a.34 .34 0 0 1-.3 .5h-5.4a.34 .34 0 0 1-.2-.5zM216.7 100.2h.5l-2.7 4-.3-.5h5.4l-.2 .5z" fill="#000"/>
<path d="M217 112.9l2.6 4.1h-5.4z" fill="#fff"/>
<path d="M216.7 112.7a.31 .31 0 0 1 .2-.1 .31 .31 0 0 1 .3 .1l2.7 4.1a.34 .34 0 0 1-.3 .5h-5.4a.34 .34 0 0 1-.2-.5zM216.7 113.1h.5l-2.7 4-.3-.5h5.4l-.2 .5z" fill="#000"/>
<path d="M217 121l2.6 4.1h-5.4z" fill="#fff"/>
<path d="M216.7 120.8l.3-.1 .2 .1 2.7 4.1a.34 .34 0 0 1-.3 .5h-5.4a.34 .34 0 0 1-.2-.5zM216.7 121.2h.5l-2.7 4-.3-.5h5.4l-.2 .5z" fill="#000"/>
<path d="M216.8 125.9l2.7 4h-5.4z" fill="#fff"/>
<path d="M216.5 125.7l.3-.2 .2 .2 2.8 4.1a.34 .34 0 0 1-.3 .5h-5.4l-.3-.2v-.3zM216.5 126h.5l-2.6 4.1-.3-.5h5.4l-.3 .5z" fill="#000"/>
<path d="M217 135.3l2.6 4h-5.4z" fill="#fff"/>
<path d="M216.7 135.1l.3-.2 .2 .2 2.7 4a.34 .34 0 0 1-.3 .6h-5.4a.34 .34 0 0 1-.2-.6zM216.7 135.4h.5l-2.7 4.1-.3-.5h5.4l-.2 .5z" fill="#000"/>
<path d="M216.8 130.6l2.7 4h-5.4z" fill="#fff"/>
<path d="M216.5 130.4l.3-.2 .2 .2 2.8 4.1a.34 .34 0 0 1-.3 .5h-5.4l-.3-.2v-.3zM216.5 130.7h.5l-2.6 4.1-.3-.5h5.4l-.3 .5z" fill="#000"/>
<g font-size="3.6">
<text x="5.8" y="54.2">This Requisition cancels Requisition No.10385‐1070‐SN.:2‐Rev.:00 Date:00.06.10</text>
<text x="215.9" y="70.5">1</text>
<text x="215.9" y="79.5">1</text>
<text x="215.9" y="87.4">1</text>
<text x="215.9" y="95.8">1</text>
<text x="215.9" y="104.3">1</text>
<text x="215.9" y="117.2">1</text>
<text x="215.9" y="125.3">1</text>
<text x="215.8" y="130.1">1</text>
<text x="215.8" y="134.8">1</text>
<text x="215.9" y="139.5">1</text>
<text x="179.7" y="147.7">Refrence Drawing</text>
<text x="240.9" y="147.9">Rev.</text>
<text x="251.9" y="147.9">Date</text>
<text x="184.1" y="161.8">Attachment</text>
<text x="240.9" y="162">Rev.</text>
<text x="251.9" y="162">Date</text>
</g>
<g font-size="3.4">
<text x="85.6" y="35.9">Material Requisition (MR)</text>
<text x="101.3" y="40.1">For</text>
<text x="95.9" y="44.3">Production</text>
</g>
<g font-size="3.3">
<text x="5.8" y="32.5">Order No : 10385</text>
<text x="5.8" y="40.5">Project : بات نيواس</text>
<text x="5.8" y="36.4">Product : AC System(Main)</text>
<text x="147.7" y="37.2">MR No :</text>
<text x="162.3" y="37.2">10385</text>
<text x="176.9" y="37.2">1070</text>
<text x="193.8" y="37.2">2</text>
<text x="5.8" y="45.4">Client. : بات نيواس</text>
<text x="149.5" y="42.6">Date:</text>
<text x="149.8" y="48">Rev.:</text>
<text x="160.6" y="42.6">00.07.28</text>
<text x="165.7" y="48">1</text>
<text x="173.9" y="48">Page No :</text>
<text x="190.8" y="48">1 of 2</text>
<text x="234" y="59.4">رابان ه</text>
<text x="240" y="59.4">يرظن</text>
<text x="7.6" y="146.2">Requeirement:</text>
<text x="7.6" y="150.2">*</text>
</g>
<g font-size="3">
<text x="160.9" y="31.7">Order No</text>
<text x="175.3" y="31.7">Mat. No</text>
<text x="193" y="31.7">SN</text>
<text x="13.7" y="59.5">Station</text>
<text x="150.5" y="59.5">Qty</text>
<text x="4.7" y="61.5">Pos.</text>
<text x="14.9" y="63.4">/Item</text>
<text x="31.7" y="61.5">Product</text>
<text x="48.3" y="61.5">Sub.Product</text>
<text x="73.7" y="61.5">Part</text>
<text x="90" y="61.5">Description</text>
<text x="109.1" y="61.5">Material</text>
<text x="127.6" y="61.3">Dim./Spec.</text>
<text x="150.1" y="63.4">(Pcs)</text>
<text x="161" y="61.5">G.W.(Kg)</text>
<text x="174.8" y="61.5">N.W.(Kg)</text>
<text x="189.2" y="61.5">Scrap(%)</text>
<text x="211" y="61.5">Remark</text>
<text x="6.4" y="71.2">1</text>
<text x="12.4" y="71.2">AC‐01.02</text>
<text x="33.4" y="70.9">رشاور اي</text>
<text x="51.5" y="70.9">روتانيميال</text>
<text x="69.7" y="70.9">روتانيميال هليم</text>
<text x="88.8" y="70.9">هتخاس شيپ هعطق</text>
<text x="111.7" y="70.9">راوسم</text>
<text x="150.5" y="71.2">640</text>
<text x="133.8" y="73.5">‐</text>
<text x="6.4" y="79.7">2</text>
<text x="12.4" y="79.7">AC‐03.04</text>
<text x="33.4" y="79.3">رشاور اي</text>
<text x="51.5" y="79.3">روتانيميال</text>
<text x="69.7" y="79.3">روتانيميال هليم</text>
<text x="88.8" y="79.3">هتخاس شيپ هعطق</text>
<text x="111.7" y="79.3">راوسم</text>
<text x="133.8" y="81.4">‐</text>
<text x="150.5" y="79.7">864</text>
<text x="6.4" y="87.9">3</text>
<text x="12.4" y="87.9">AC‐01.02</text>
<text x="33.4" y="87.5">رشاور اي</text>
<text x="51.5" y="87.5">روتانيميال</text>
<text x="71" y="87.5">يجنرب هرهم</text>
<text x="88.8" y="87.5">هتخاس شيپ هعطق</text>
<text x="110.6" y="87.9">Brass</text>
<text x="133.8" y="89.9">‐</text>
<text x="150.5" y="87.9">640</text>
<text x="33.4" y="95.9">رشاور اي</text>
<text x="51.5" y="95.9">روتانيميال</text>
<text x="71" y="95.9">يجنرب هرهم</text>
<text x="88.8" y="95.9">هتخاس شيپ هعطق</text>
<text x="6.4" y="96.3">4</text>
<text x="12.4" y="96.3">AC‐03.04</text>
<text x="110.6" y="96.3">Brass</text>
<text x="133.8" y="98.3">‐</text>
<text x="150.5" y="96.3">864</text>
<text x="6.4" y="104.6">5</text>
<text x="12.4" y="104.6">AC‐01.02</text>
<text x="29.2" y="104.2">اوه يراتور رتليف</text>
<text x="53.8" y="104.2">مارد</text>
<text x="70.5" y="104.2">رادراخ همست</text>
<text x="88.8" y="104.2">هتخاس شيپ هعطق</text>
<text x="110.6" y="104.6">H.D.G</text>
<text x="129.3" y="106.5">L=1700</text>
<text x="151.3" y="104.6">48</text>
<text x="6.4" y="111.1">6</text>
<text x="12.4" y="111.1">AC‐03.04</text>
<text x="29.2" y="110.7">اوه يراتور رتليف</text>
<text x="53.8" y="110.7">مارد</text>
<text x="70.5" y="110.7">رادراخ همست</text>
<text x="88.8" y="110.7">هتخاس شيپ هعطق</text>
<text x="110.6" y="111.1">H.D.G</text>
<text x="129.3" y="111.2">L=1700</text>
<text x="151.3" y="111.1">60</text>
<text x="6.4" y="117.6">7</text>
<text x="12.4" y="117.6">AC‐01.02</text>
<text x="31.5" y="117.3">يروحم نف</text>
<text x="54.4" y="117.3">نف</text>
<text x="71.9" y="117.3">نف قاپال ق</text>
<text x="88.8" y="117.3">هتخاس شيپ هعطق</text>
<text x="107.1" y="117.6">Aluminium</text>
<text x="130.9" y="117.5">1400</text>
<text x="152.1" y="117.6">8</text>
<text x="6.4" y="124.2">8</text>
<text x="12.4" y="124.2">AC‐01.02</text>
<text x="31.5" y="123.8">يروحم نف</text>
<text x="54.4" y="123.8">نف</text>
<text x="71.9" y="123.8">نف قاپال ق</text>
<text x="88.8" y="123.8">هتخاس شيپ هعطق</text>
<text x="107.1" y="124.2">Aluminium</text>
<text x="130.9" y="124.1">1120</text>
<text x="151.3" y="124.2">12</text>
<text x="6.4" y="128.9">9</text>
<text x="12.4" y="128.9">AC‐03.04</text>
<text x="31.5" y="128.5">يروحم نف</text>
<text x="54.4" y="128.5">نف</text>
<text x="71.9" y="128.5">نف قاپال ق</text>
<text x="88.8" y="128.5">هتخاس شيپ هعطق</text>
<text x="107.1" y="128.9">Aluminium</text>
<text x="130.9" y="129">1400</text>
<text x="151.3" y="128.9">24</text>
<text x="5.6" y="133.6">10</text>
<text x="12.4" y="133.6">AC‐01.02</text>
<text x="31.5" y="133.2">يروحم نف</text>
<text x="31.5" y="137.9">يروحم نف</text>
<text x="54.4" y="133.2">نف</text>
<text x="54.4" y="137.9">نف</text>
<text x="71.7" y="133.2">نف هحفص</text>
<text x="71.7" y="137.9">نف هحفص</text>
<text x="88.8" y="133.2">هتخاس شيپ هعطق</text>
<text x="88.8" y="137.9">هتخاس شيپ هعطق</text>
<text x="107.1" y="133.6">Aluminium</text>
<text x="130.9" y="133.7">1120</text>
<text x="151.3" y="133.6">12</text>
<text x="5.6" y="138.3">11</text>
<text x="12.4" y="138.3">AC‐01.02</text>
<text x="107.1" y="138.3">Aluminium</text>
<text x="130.9" y="138.4">1400</text>
<text x="152.1" y="138.3">8</text>
</g>
<g font-size="2.6">
<text x="253.1" y="56.9">هرامش</text>
<text x="231.3" y="64.1">يدوجوم</text>
<text x="239.9" y="64.1">يتساوخرد</text>
<text x="251.3" y="61">تساوخرد</text>
<text x="253.2" y="65.2">ديرخ</text>
<text x="9" y="161.9">Prepared By :</text>
<text x="40.9" y="161.9">Checked By :</text>
<text x="73.1" y="161.9">Approved By :</text>
<text x="115.5" y="161.8">Management :</text>
<text x="10.8" y="165.1">A.Jokar</text>
<text x="41.4" y="165.1">A.Jokar</text>
<text x="13.1" y="173.5">Procurement</text>
<text x="52.3" y="173.5">Q.C.</text>
<text x="80.6" y="173.5">Warehouse</text>
<text x="116.9" y="173.5">Engineering</text>
<text x="153.5" y="173.5">Production</text>
<text x="191.1" y="173.5">Financial Dep't</text>
<text x="231.6" y="173.5">Planning Dep't</text>
</g>
<g font-size="2.3">
<text x="205.1" y="72.5">دشابيم دوجوم ددع 588 دادعت</text>
<text x="205.1" y="81">دشابيم دوجوم ددع 840 دادعت</text>
<text x="205.1" y="89.2">دشابيم دوجوم ددع 588 دادعت</text>
<text x="205.1" y="97.6">دشابيم دوجوم ددع 840 دادعت</text>
<text x="205.6" y="105.9">دشابيم دوجوم ددع 33 دادعت</text>
<text x="210.9" y="110.5">هدش يراديرخ</text>
<text x="206.2" y="118.9">دشابيم دوجوم ددع 6 دادعت</text>
</g>
</svg>
